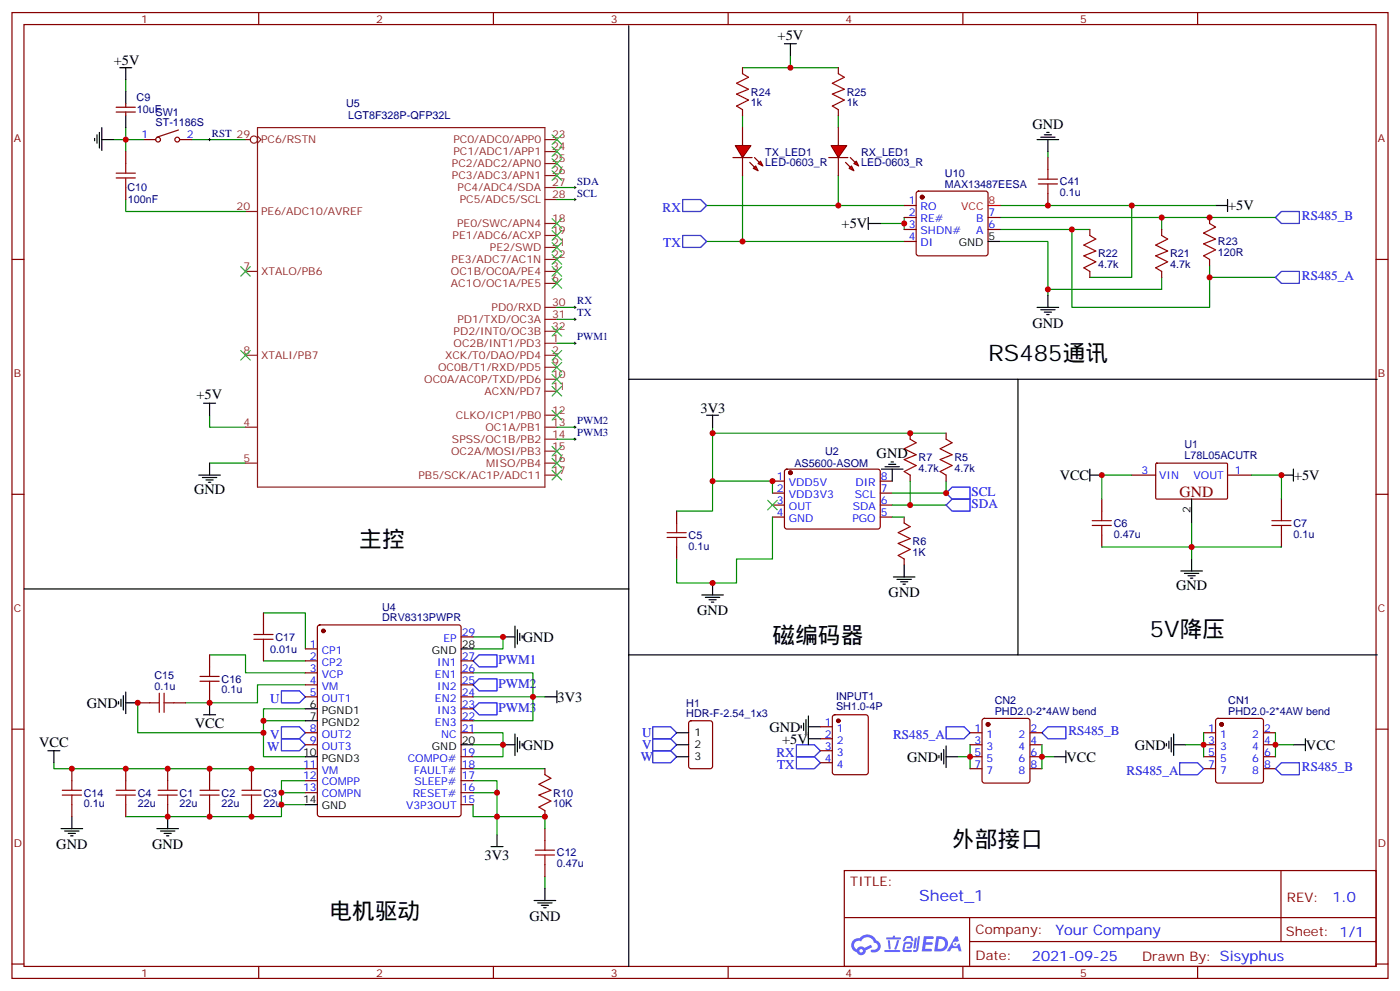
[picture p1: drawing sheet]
<svg xmlns="http://www.w3.org/2000/svg" width="412mm" height="292mm" viewBox="0 0 412 292" stroke-linecap="round" stroke-linejoin="round" font-family="sans-serif">
<g fill="none" stroke="#870000" stroke-width=".35">
<path d="M3.5 3.7h405.4v284.3h-405.4zM7.1 7.2h398.2v277.3h-398.2zM76.2 3.7v3.5M145.3 3.7v3.5M214.5 3.7v3.5M283.6 3.7v3.5M352.8 3.7v3.5M3.5 76.4h3.6M405.3 76.4h3.6M3.5 145.5h3.6M405.3 145.5h3.6M3.5 214.7h3.6"/>
<path d="M405.3 214.7h3.6M248.7 256.3h156.6v28.2h-156.6zM377.3 256.3v20.9M248.7 270.1h156.5M285.6 277.2h119.6M285.6 270.1v14.2M3.5 283.8h3.6M76.2 284.5v3.5M145.3 284.5v3.5M214.5 284.5v3.5M283.6 284.5v3.5M352.8 284.5v3.5"/>
<path d="M405.3 283.8h3.6"/>
</g>
<g fill="#5487ff">
<path d="M272.1 275.6h2.6l.3 .2-.1 .6h-2l-.1 1h1.6l.4 .4-.4 .3h-1.7l-.2 1.2 1.8 .1 .3 .3-.2 .4h-2.9z"/>
<path d="M281.4 275.7h.7l.4 1.3-.7 .3a.74 .74 0 0 0-1.1 .3 .74 .74 0 0 0 .5 1.1 .74 .74 0 0 0 .9-.7l.5-.3 .7 2.4h-.9l-.2-1h-1.9l-.5 1h-.9z"/>
<path d="M269.5 276.1h.6l-.4 2.9a.31 .31 0 0 1-.3 .3 .31 .31 0 0 1-.3-.3z"/>
<path d="M270.4 275.6h.6l-.5 4a.89 .89 0 0 1-.7 .7 .89 .89 0 0 1-.9-.3l1-.5z"/>
<path d="M266.8 275.8l.6-.2 1.2 .1 .5 1.3-.6 .1-.4-.9-1 .1a.95 .95 0 0 1-1 .8l-.1-.2z"/>
<path d="M266.4 277.5l1.8-.2a1.04 1.04 0 0 1 .6 1.1 1.04 1.04 0 0 1-.8 .9h-.7a.29 .29 0 0 1-.3-.4 .29 .29 0 0 1 .3-.2h.7l.2-.8h-1.4l-.4 1.7 1.9 .1a.29 .29 0 0 1 .3 .3 .29 .29 0 0 1-.3 .3h-2l-.4-.3 .2-2.1z"/>
<path d="M260.5 279.7h4.4a.3 .3 0 0 1 .3 .3 .3 .3 0 0 1-.3 .3h-4.3z"/>
<path d="M264.3 276.8h.6l-.5 1.6a1.02 1.02 0 0 1-.7 1.2l-.2-.3z"/>
<path d="M261.5 276.8h.6l.3 2.4-.3 .3-.3-.2z"/>
<path d="M261.1 276h1.9l.2-.5h.5l-.1 .5h1.5a.29 .29 0 0 1 .3 .3 .29 .29 0 0 1-.3 .3h-3.9z"/>
<path d="M275.8 275.6l-.6 4.5h1.4a2.27 2.27 0 0 0 2.7-2.3 2.27 2.27 0 0 0-2.7-2.2zM276.6 276.4a1.5 1.5 0 0 1 1.8 1.6 1.5 1.5 0 0 1-1.9 1.3h-.3z"/>
<path d="M251.4 276.8a2.09 2.09 0 0 0 1 3.5 1.37 1.37 0 0 0 1.5 .9 1.37 1.37 0 0 0 1.1-1.4l2-1-.5-.7-1.8 1a1.4 1.4 0 0 0-2.3 .4 1.32 1.32 0 0 1-.6-1.9 1.32 1.32 0 0 1 1.9-.4 2.02 2.02 0 0 1 2-1.3 2.02 2.02 0 0 1 1.8 1.6 1.09 1.09 0 0 1 1.1 1.4 1.09 1.09 0 0 1-1.6 .7 .41 .41 0 0 0-.5 .3 .41 .41 0 0 0 .4 .5 1.89 1.89 0 0 0 2.4-1.2 1.89 1.89 0 0 0-1.2-2.4 2.98 2.98 0 0 0-5-.6l-1 .1zM253.2 279.9a.52 .52 0 0 1 1 0 .52 .52 0 0 1-1 0z"/>
<circle cx="281.4" cy="277.9" r=".28"/>
</g>
<g fill="none" stroke="#008700" stroke-width=".35">
<path d="M232.8 16.4v3.5h-14.1M232.8 19.9h14.1M37 23.5v3.5M37 37.6v7M218.7 34v3.6M246.9 34v3.6M33.5 41.1h8.8M37 58.7v3.6h35.3M56.4 41.1h15.9M164 58.7h5.3M164 55.2h5.3M218.7 51.7v19.4"/>
<path d="M246.9 51.7v8.8M164 94h5.3M164 90.5h5.3M356.3 81.7h19.4M164 101.1h5.3M61.7 122.2v3.6h10.6M61.7 136.3h10.6M164 129.3h5.3M164 125.8h5.3M209.9 125.8v15.8h17.6v3.6M209.9 127.5h68.8M209.9 141.6v8.9h-10.6"/>
<path d="M227.5 152.2v12.4h-10.5v7h-17.7v-7M262.8 148.7h15.9M262.8 152.2h3.5M268.1 141.6v7.1M278.7 141.6v3.6h-15.9M61.7 192.8h10.6v5.3h17.7M77.6 180.4h12.4v10.6M77.6 194.6h12.4M139.3 198.1h17.7v14.1h-17.7M139.3 187.5h8.9v3.5h-8.9M40.6 206.9v8.8h37v-7h12.4M77.6 215.7v7.1h12.4"/>
<path d="M77.6 212.2h12.4M90 201.6h-14.2v5.3h-21.1M139.3 215.7h8.9v3.6h-8.9M139.3 205.1h21.2M148.2 219.3v3.5h-8.9M15.9 224.5v1.8h74.1M82.9 236.9h7.1M82.9 233.4h7.1M90 229.8h-7.1v10.6h-45.9M139.3 229.8h7.1v3.6M139.3 233.4h7.1v12.3M139.3 236.9v3.5h21.2v3.5"/>
<path d="M139.3 226.3h21.2M160.5 258.1v3.5"/>
</g>
<g fill="none" stroke="#8c2424" stroke-width=".35">
<path d="M75.8 37.6h84.7v105.8h-84.7zM72.3 41.1h1.4M75.8 40l1.1 1.1-1.1 1.1M160.5 41.1h3.5M160.5 58.7h3.5M160.5 55.2h3.5M160.5 51.7h3.5M160.5 48.2h3.5M160.5 44.6h3.5M72.3 62.3h3.5M72.3 79.9h3.5M160.5 79.9h3.5"/>
<path d="M160.5 76.4h3.5M160.5 72.8h3.5M160.5 69.3h3.5M160.5 65.8h3.5M160.5 90.5h3.5M160.5 83.4h3.5M160.5 97.5h3.5M160.5 94h3.5M72.3 104.6h3.5M160.5 104.6h3.5M160.5 111.7h3.5M160.5 108.1h3.5"/>
<path d="M160.5 101.1h3.5M160.5 115.2h3.5M72.3 136.3h3.5M72.3 125.8h3.5M160.5 136.3h3.5M160.5 125.8h3.5M160.5 139.9h3.5M160.5 132.8h3.5M160.5 129.3h3.5M160.5 122.2h3.5"/>
<circle cx="74.8" cy="41.1" r="1.06"/>
</g>
<g fill="none" stroke="#000" stroke-width=".35">
<path d="M35.3 19.9h3.5M37 19.9v3.6M231.1 12.9h3.5M232.8 12.9v3.5M28.6 39.7v2.5M29.3 39v4.6M30 37.6v6.7M37 27v3.5M37 34v3.6M27.9 40.7v.8M30 41.1h3.5M58.6 139.9h6.3"/>
<path d="M61.7 136.3v3.6M208.1 122.2h3.6M209.9 122.2v3.6M259.6 138.1h6.4M260.7 137.4h4.2M261.8 136.7h2.1M262.5 136h.7M262.8 138.1v3.5M59.6 140.6h4.3M60.7 141.3h2.1M61.4 142h.7M206.7 175.2h6.4"/>
<path d="M207.8 175.9h4.2M208.8 176.6h2.2M209.5 177.3h.8M209.9 171.6v3.6M263.2 169.9h6.3M264.2 170.6h4.3M265.3 171.3h2.1M266 172h.7M266.3 166.3v3.6M135.8 191h3.5M148.2 187.5h3.5M151.7 184.3v6.4"/>
<path d="M152.4 185.4v4.2M153.1 186.4v2.2M153.8 187.1v.8M34.9 206.6v.7M35.6 205.8v2.2M36.3 204.8v4.2M37 203.7v6.4M37 206.9h3.6M60 210.4h3.5M61.7 206.9v3.5M90 208.7h3.5M90 212.2h3.5"/>
<path d="M135.8 219.3h3.5M148.2 219.3h3.5M151.7 216.1v6.3M152.4 217.1v4.3M153.1 218.2v2.1M153.8 218.9v.7M160.5 205.1h3.5M164 203.4v3.5M14.1 221h3.5M15.9 221v3.5M90 222.8h3.5M90 236.9h3.5"/>
<path d="M18 243.9h6.3M19 244.7h4.3M20.1 245.4h2.1M20.8 246.1h.7M21.2 240.4v3.5M46.2 243.9h6.4M47.3 244.7h4.2M48.3 245.4h2.1M49 246.1h.7M49.4 240.4v3.5M144.6 249.2h3.6M146.4 245.7v3.5"/>
<path d="M157.3 265.1h6.4M158.4 265.8h4.2M159.5 266.5h2.1M160.2 267.2h.7M160.5 261.6v3.5"/>
</g>
<g fill="none" stroke="#000" stroke-width=".29">
<path d="M61.4 41.1h.7M61.7 40.7v.8M169 58.7h.7M169 55.2h.7M169.3 54.9v.7M169.3 58.4v.7M169 94h.7M169 90.5h.7M169.3 90.1v.7M169.3 93.7v.7M169 101.1h.7M169.3 100.7v.7"/>
<path d="M169 129.3h.7M169 125.8h.7M169.3 125.4v.7M169.3 128.9v.7"/>
</g>
<g fill="none" stroke="#a10000" stroke-width=".35">
<path d="M218.7 21.7l1.8 1.1-3.5 1.7 3.5 1.8-3.5 1.4 3.5 1.8-3.5 1.7 1.7 1.1M246.9 21.7l1.8 1.1-3.5 1.7 3.5 1.8-3.5 1.4 3.5 1.8-3.5 1.7 1.7 1.1M34.2 52.4h5.7M34.2 51h5.7M37 48.2v2.8M37 52.4v2.8M268.1 129.3l1.8 1.1-3.6 1.7 3.6 1.8-3.6 1.4 3.6 1.8-3.6 1.7 1.8 1.1M278.7 129.3l1.8 1.1-3.6 1.7 3.6 1.8-3.6 1.4 3.6 1.8-3.6 1.7 1.8 1.1M196.5 158.2h5.6M196.5 156.8h5.6M199.3 154v2.8M199.3 158.2v2.8"/>
<path d="M266.3 154l1.8 1-3.5 1.8 3.5 1.8-3.5 1.4 3.5 1.7-3.5 1.8 1.7 1.1M58.9 199.1h5.7M61.7 196.3v2.8M74.8 188.2h5.6M74.8 186.8h5.6M77.6 184v2.8M77.6 188.2v2.8M44.1 206.9h2.8M46.9 204.1v5.6M48.3 204.1v5.6M48.3 206.9h2.9M58.9 200.6h5.7"/>
<path d="M61.7 200.6v2.8M18.3 234.1h5.7M18.3 232.7h5.7M21.2 229.8v2.9M21.2 234.1v2.8M34.2 234.1h5.7M34.2 232.7h5.7M37 229.8v2.9M37 234.1v2.8M46.6 234.1h5.6M46.6 232.7h5.6M49.4 229.8v2.9"/>
<path d="M49.4 234.1v2.8M58.9 234.1h5.7M58.9 232.7h5.7M61.7 229.8v2.9M61.7 234.1v2.8M71.3 234.1h5.6M71.3 232.7h5.6M74.1 229.8v2.9M74.1 234.1v2.8M160.5 228.1l1.8 1-3.6 1.8 3.6 1.8-3.6 1.4 3.6 1.7-3.6 1.8 1.8 1.1M157.7 250.3h5.6M157.7 251.7h5.6"/>
<path d="M160.5 247.5v2.8M160.5 251.7v2.8"/>
</g>
<g fill="none" stroke="#870000" stroke-width=".35">
<path d="M218.7 19.9v1.8M246.9 19.9v1.8M34.2 33h5.7M34.2 31.6h5.7M37 30.5v1.1M37 33v1M52.6 38.3l-6.4 2.1M218.7 32.3v1.7M246.9 32.3v1.7M37 44.6v3.6M37 55.2v3.5M42.3 41.1h3.6"/>
<path d="M52.9 41.1h3.5M231.3 138.3l.5-.2 27.1 .1 .4 .6-.1 16.5-.6 .5-27.1-.1-.4-.7v-16.2zM268.1 127.5v1.8M268.1 139.9v1.7M278.7 127.5v1.8M278.7 139.9v1.7M199.3 150.5v3.5M227.5 141.6h3.6M227.5 145.2h3.6M227.5 148.7h3.6M227.5 152.2h3.6M259.3 141.6h3.5"/>
<path d="M259.3 145.2h3.5M259.3 148.7h3.5M259.3 152.2h3.5M266.3 152.2v1.8M199.3 161v3.6M266.3 164.6v1.7M61.7 192.8v3.5M77.6 180.4v3.6M77.6 191v3.6M90 191h3.5M90 194.6h3.5M90 198.1h3.5"/>
<path d="M93.7 184.2l.5-.2h40.9l.5 .2 .2 .5v55l-.2 .5-.5 .2h-40.9l-.5-.2-.2-.5v-55zM135.8 194.6h3.5M135.8 198.1h3.5M135.8 187.5h3.5M40.6 206.9h3.5M51.2 206.9h3.5M61.7 203.4v3.5M90 201.6h3.5M90 205.1h3.5M90 215.7h3.5M90 219.3h3.5M135.8 201.6h3.5"/>
<path d="M135.8 205.1h3.5M135.8 215.7h3.5M135.8 212.2h3.5M135.8 208.7h3.5M21.2 226.3v3.5M21.2 236.9v3.5M37 226.3v3.5M37 236.9v3.5M49.4 226.3v3.5M49.4 236.9v3.5M61.7 226.3v3.5M61.7 236.9v3.5"/>
<path d="M74.1 226.3v3.5M74.1 236.9v3.5M90 226.3h3.5M90 229.8h3.5M90 233.4h3.5M135.8 226.3h3.5M135.8 229.8h3.5M135.8 233.4h3.5M135.8 236.9h3.5M135.8 222.8h3.5M160.5 226.3v1.8M160.5 238.7v1.7"/>
<path d="M160.5 243.9v3.6M160.5 254.5v3.6"/>
<circle cx="46.6" cy="41.1" r=".71"/>
<circle cx="52.2" cy="41.1" r=".71"/>
</g>
<g fill="none" stroke="#3c3" stroke-width=".35">
<path d="M162.6 39.7l2.9 2.8M165.5 39.7l-2.9 2.8M162.6 50.3l2.9 2.8M162.6 46.7l2.9 2.9M162.6 43.2l2.9 2.8M165.5 50.3l-2.9 2.8M165.5 46.7l-2.9 2.9M165.5 43.2l-2.9 2.8M70.9 78.5l2.8 2.8M73.7 78.5l-2.8 2.8M162.6 78.5l2.9 2.8M162.6 64.4l2.9 2.8"/>
<path d="M162.6 67.9l2.9 2.8M162.6 71.4l2.9 2.9M162.6 75l2.9 2.8M165.5 78.5l-2.9 2.8M165.5 64.4l-2.9 2.8M165.5 67.9l-2.9 2.8M165.5 71.4l-2.9 2.9M165.5 75l-2.9 2.8M162.6 96.1l2.9 2.9M162.6 82l2.9 2.8M165.5 96.1l-2.9 2.9M165.5 82l-2.9 2.8"/>
<path d="M70.9 103.2l2.8 2.8M73.7 103.2l-2.8 2.8M162.6 106.7l2.9 2.8M162.6 113.8l2.9 2.8M162.6 110.2l2.9 2.9M162.6 103.2l2.9 2.8M165.5 106.7l-2.9 2.8M165.5 113.8l-2.9 2.8M165.5 110.2l-2.9 2.9M165.5 103.2l-2.9 2.8M162.6 131.4l2.9 2.8M162.6 134.9l2.9 2.9"/>
<path d="M162.6 138.5l2.9 2.8M162.6 120.8l2.9 2.8M165.5 131.4l-2.9 2.8M165.5 134.9l-2.9 2.9M165.5 138.5l-2.9 2.8M165.5 120.8l-2.9 2.8M226.1 147.3l2.9 2.8M229 147.3l-2.9 2.8"/>
</g>
<path d="M375.7 64l1.8-1.7h5.3v3.5h-5.3zM278.7 145.2l1.8-1.8h5.3v3.5h-5.3zM278.7 148.7l1.8-1.8h5.3v3.6h-5.3zM139.3 194.6l1.8-1.8h5.3v3.5h-5.3zM141.1 199.8h5.3v3.6h-5.3l-1.8-1.8zM82.9 217.5h5.3l1.8 1.8-1.8 1.7h-5.3zM82.9 214h5.3l1.8 1.7-1.8 1.8h-5.3zM82.9 203.4h5.3l1.8 1.7-1.8 1.8h-5.3zM141.1 206.9h5.3v3.5h-5.3l-1.8-1.7zM192.3 217.5h5.3l1.7 1.8-1.7 1.7h-5.3zM192.3 214h5.3l1.7 1.7-1.7 1.8h-5.3zM192.3 221h5.3l1.7 1.8-1.7 1.7h-5.3z" fill="none" stroke="#00f" stroke-width=".35"/>
<g fill="#870000" stroke="#870000" stroke-width=".35">
<circle cx="232.8" cy="139.2" r=".53"/>
<circle cx="95.2" cy="185.7" r=".53"/>
</g>
<g fill="#f00" stroke="#870000" stroke-width=".35">
<path d="M216.6 42.9h4.6l-2.5 3.5z"/>
<path d="M215.9 46.4h5.6z"/>
</g>
<g fill="#870000" stroke="#870000" stroke-width=".35">
<path d="M222.2 46.4l1.5 1.4z"/>
<path d="M220.8 47.8l1.4 1.4z"/>
</g>
<g fill="#f00" stroke="#870000" stroke-width=".35">
<path d="M223.3 48.2l.7-.8 .7 1.5z"/>
<path d="M221.9 49.6l.7-.7 .7 1.4z"/>
</g>
<path d="M218.7 37.6v5.3M218.7 46.4v5.3" fill="none" stroke="#870000" stroke-width=".35"/>
<g fill="#f00" stroke="#870000" stroke-width=".35">
<path d="M244.8 42.9h4.6l-2.5 3.5z"/>
<path d="M244.1 46.4h5.7z"/>
</g>
<g fill="#870000" stroke="#870000" stroke-width=".35">
<path d="M250.5 46.4l1.4 1.4z"/>
<path d="M249.1 47.8l1.4 1.4z"/>
</g>
<g fill="#f00" stroke="#870000" stroke-width=".35">
<path d="M251.5 48.2l.7-.8 .7 1.5z"/>
<path d="M250.1 49.6l.7-.7 .7 1.4z"/>
</g>
<g fill="none" stroke="#870000" stroke-width=".35">
<path d="M246.9 37.6v5.3M246.9 46.4v5.3M270.1 56.5l.5-.2h19.7l.5 .2 .2 .5v17.6l-.2 .5-.5 .2h-19.7l-.5-.2-.2-.5v-17.6zM308.7 46.4v3.5M308.7 57v3.5M266.3 60.5h3.6M266.3 64h3.6M266.3 67.6h3.6M266.3 71.1h3.6M291 64h3.6M291 67.6h3.6M321 67.6v1.7"/>
<path d="M321 79.9v1.8M342.2 67.6v1.7M342.2 79.9v1.8M356.3 64v1.8M356.3 76.4v1.7M333.4 139.9h7M340.5 136.5l.3-.2 20.6 .1 .2 .3-.1 10.1-.3 .1h-20.6l-.2-.3zM361.6 139.9h7.1M324.6 146.9v3.6M324.6 157.5v3.5M377.5 146.9v3.6M377.5 157.5v3.5"/>
<path d="M203.1 212.4l.5-.2h5.6l.6 .4 .1 13-.5 .7h-5.8l-.7-.5-.1-12.9zM241.7 214h3.5M241.7 217.5h3.5M245.4 210.6l.5-.2h9.2l.6 .5 .1 16.5-.5 .6-9.4 .1-.7-.5v-16.5zM285.8 215.7h3.5M285.8 219.3h3.5M289.5 211.7l.5-.2h12.7l.5 .2 .2 .5v17.6l-.2 .5-.5 .2h-12.7l-.5-.2-.2-.5v-17.6zM303.4 215.7h3.5M303.4 219.3h3.5M354.5 215.7h3.6M354.5 219.3h3.6M358.3 211.7l.5-.2h12.7l.5 .2 .2 .5v17.6l-.3 .5-.4 .2h-12.7l-.5-.2-.2-.5v-17.6z"/>
<path d="M372.2 215.7h3.5M372.2 219.3h3.5M241.7 221h3.5M241.7 224.5h3.5M285.8 222.8h3.5M285.8 226.3h3.5M303.4 222.8h3.5M303.4 226.3h3.5M354.5 222.8h3.6M354.5 226.3h3.6M372.2 222.8h3.5M372.2 226.3h3.5"/>
</g>
<g fill="none" stroke="#008700" stroke-width=".35">
<path d="M308.7 44.6v1.8M208.1 71.1h58.2M208.1 60.5h58.2M266.3 64v1.8h-7M266.3 65.8v1.8M294.6 64h47.6v3.6M294.6 71.1h14.1v15.9M294.6 60.5h63.5M294.6 67.6h26.4M315.7 67.6v22.9h40.6v-12.4M333.4 60.5v21.2h-12.4M342.2 64h33.5"/>
<path d="M342.2 81.7v3.5h-33.5M333.4 139.9h-8.8v7M368.7 139.9h8.8v7M351 154v10.6M324.6 161h52.9M285.8 219.3v7M306.9 219.3v7M349.2 219.3h5.3M354.5 215.7v7.1M375.7 219.3h5.3M375.7 215.7v7.1M282.2 222.8h3.6"/>
<path d="M306.9 222.8h3.5"/>
</g>
<path d="M201.1 58.7h5.3l1.7 1.8-1.7 1.8h-5.3zM201.1 69.3h5.3l1.7 1.8-1.7 1.7h-5.3zM375.7 81.7l1.8-1.8h5.3v3.5h-5.3zM234.6 219.3h5.3l1.8 1.7-1.8 1.8h-5.3zM278.7 214h5.3l1.8 1.7-1.8 1.8h-5.3zM306.9 215.7l1.8-1.7h5.3v3.5h-5.3zM234.6 222.8h5.3l1.8 1.7-1.8 1.8h-5.3zM347.5 224.5h5.3l1.7 1.8-1.7 1.8h-5.3zM375.7 226.3l1.8-1.8h5.3v3.6h-5.3z" fill="none" stroke="#00f" stroke-width=".35"/>
<g fill="none" stroke="#000" stroke-width=".35">
<path d="M185.2 7.6v165.8M307.6 39.7h2.1M308.3 39h.7M305.5 41.1h6.4M306.6 40.4h4.2M308.7 41.1v3.5M361.6 58.7v3.6M255.8 65.8h3.5M255.8 64v3.6M291 71.1h3.6M358.1 60.5h3.5M305.5 90.5h6.4"/>
<path d="M306.6 91.2h4.2M307.6 91.9h2.1M308.3 92.6h.7M308.7 87v3.5M60 118.7h3.5M61.7 118.7v3.5M185.2 111.7h220.5M299.9 111.7v81.1M321 139.9h3.6M321 138.1v3.5M377.5 139.9h3.5M381 138.1v3.5"/>
<path d="M351 146.9v7.1M7.1 173.4h178.1v111.1M347.8 168.1h6.4M348.9 168.8h4.2M350 169.5h2.1M350.7 170.2h.7M351 164.6v3.5M185.2 192.8h220.5M199.3 215.7h3.5M199.3 219.3h3.5M236 213.6v.7M236.7 212.9v2.1"/>
<path d="M237.4 211.8v4.3M238.1 214h3.6M238.1 210.8v8.5M238.1 217.5h3.6M278.7 219.6v6.4M343.6 218.9v.7M344.3 218.2v2.1M345 217.1v4.3M345.7 219.3h3.5M345.7 216.1v6.3M381 219.3h3.5M384.5 217.5v3.5"/>
<path d="M199.3 222.8h3.5M276.6 222.4v.7M277.3 221.7v2.1M278 220.7v4.2M278.7 222.8h3.5M310.4 222.8h3.6M314 221v3.5"/>
</g>
<g fill="none" stroke="#a10000" stroke-width=".35">
<path d="M305.9 54.2h5.6M305.9 52.7h5.6M308.7 49.9v2.8M308.7 54.2v2.8M321 69.3l1.8 1.1-3.5 1.7 3.5 1.8-3.5 1.4 3.5 1.8-3.5 1.7 1.7 1.1M342.2 69.3l1.8 1.1-3.6 1.7 3.6 1.8-3.6 1.4 3.6 1.8-3.6 1.7 1.8 1.1M356.3 65.8l1.8 1.1-3.6 1.7 3.6 1.8-3.6 1.4 3.6 1.8-3.6 1.7 1.8 1.1M321.7 154.7h5.7M321.7 153.3h5.7M324.6 150.5v2.8M324.6 154.7v2.8M374.6 154.7h5.7"/>
<path d="M374.6 153.3h5.7M377.5 150.5v2.8M377.5 154.7v2.8"/>
</g>
<g fill="#870000" stroke="#870000" stroke-width=".35">
<circle cx="271.6" cy="58" r=".53"/>
<circle cx="246.9" cy="212.2" r=".53"/>
<circle cx="359.8" cy="213.3" r=".53"/>
<circle cx="291" cy="213.3" r=".53"/>
</g>
<path d="M291 60.5h3.6" fill="none" stroke="#f00" stroke-width=".35"/>
<g fill="#c00">
<circle cx="37" cy="41.1" r=".88"/>
<circle cx="61.7" cy="240.4" r=".88"/>
<circle cx="61.7" cy="226.3" r=".88"/>
<circle cx="146.4" cy="233.4" r=".88"/>
<circle cx="82.9" cy="236.9" r=".88"/>
<circle cx="21.2" cy="226.3" r=".88"/>
<circle cx="77.6" cy="215.7" r=".88"/>
<circle cx="40.6" cy="206.9" r=".88"/>
<circle cx="61.7" cy="206.9" r=".88"/>
<circle cx="77.6" cy="212.2" r=".88"/>
<circle cx="82.9" cy="233.4" r=".88"/>
<circle cx="148.2" cy="187.5" r=".88"/>
<circle cx="157" cy="205.1" r=".88"/>
<circle cx="148.2" cy="219.3" r=".88"/>
<circle cx="160.5" cy="240.4" r=".88"/>
<circle cx="146.4" cy="240.4" r=".88"/>
<circle cx="209.9" cy="171.6" r=".88"/>
<circle cx="209.9" cy="141.6" r=".88"/>
<circle cx="209.9" cy="127.5" r=".88"/>
<circle cx="268.1" cy="148.7" r=".88"/>
<circle cx="227.5" cy="141.6" r=".88"/>
<circle cx="49.4" cy="226.3" r=".88"/>
<circle cx="49.4" cy="240.4" r=".88"/>
<circle cx="74.1" cy="226.3" r=".88"/>
<circle cx="74.1" cy="240.4" r=".88"/>
<circle cx="37" cy="226.3" r=".88"/>
<circle cx="356.3" cy="81.7" r=".88"/>
<circle cx="356.3" cy="64" r=".88"/>
<circle cx="232.8" cy="19.9" r=".88"/>
<circle cx="246.9" cy="60.5" r=".88"/>
<circle cx="218.7" cy="71.1" r=".88"/>
<circle cx="266.3" cy="65.8" r=".88"/>
<circle cx="315.7" cy="67.6" r=".88"/>
<circle cx="342.2" cy="64" r=".88"/>
<circle cx="308.7" cy="85.2" r=".88"/>
<circle cx="333.4" cy="60.5" r=".88"/>
<circle cx="308.7" cy="60.5" r=".88"/>
<circle cx="351" cy="161" r=".88"/>
<circle cx="377.5" cy="139.9" r=".88"/>
<circle cx="324.6" cy="139.9" r=".88"/>
<circle cx="278.7" cy="145.2" r=".88"/>
<circle cx="268.1" cy="127.5" r=".88"/>
<circle cx="285.8" cy="222.8" r=".88"/>
<circle cx="306.9" cy="222.8" r=".88"/>
<circle cx="354.5" cy="219.3" r=".88"/>
<circle cx="375.7" cy="219.3" r=".88"/>
</g>
<g font-size="6.7">
<text x="291" y="106.4">RS485通讯</text>
<text x="105.8" y="161">主控</text>
<text x="227.5" y="189.3">磁编码器</text>
<text x="338.7" y="187.5">5V降压</text>
<text x="280.5" y="249.2">外部接口</text>
<text x="97" y="270.4">电机驱动</text>
</g>
<text font-size="4.6" fill="#800" x="347.5" y="146.2">GND</text>
<text font-size="4.6" fill="#00f" x="270.8" y="265.3">Sheet_1</text>
<g font-size="4.2">
<text x="229.1" y="11.8">+5V</text>
<text x="33.5" y="19.2">+5V</text>
<text x="304.1" y="37.9">GND</text>
<text x="361.8" y="61.9">+5V</text>
<text x="247.9" y="67.2">+5V</text>
<text x="304.1" y="96.5">GND</text>
<text x="57.9" y="117.5">+5V</text>
<text x="206.4" y="121.5">3V3</text>
<text x="258.2" y="134.9">GND</text>
<text x="312.1" y="141.3">VCC</text>
<text x="381.2" y="141.3">+5V</text>
<text x="57.1" y="145.5">GND</text>
<text x="346.4" y="173.7">GND</text>
<text x="261.8" y="175.9">GND</text>
<text x="205.3" y="181.2">GND</text>
<text x="154" y="188.9">GND</text>
<text x="25.6" y="208.3">GND</text>
<text x="164.2" y="206.6">3V3</text>
<text x="57.4" y="214.4">VCC</text>
<text x="226.7" y="215.4">GND</text>
<text x="11.5" y="219.9">VCC</text>
<text x="154" y="220.7">GND</text>
<text x="230.4" y="218.9">+5V</text>
<text x="334.3" y="220.7">GND</text>
<text x="384.7" y="220.7">VCC</text>
<text x="267.2" y="224.2">GND</text>
<text x="314.2" y="224.2">VCC</text>
<text x="16.6" y="250">GND</text>
<text x="44.8" y="250">GND</text>
<text x="142.8" y="253.2">3V3</text>
<text x="155.9" y="271.1">GND</text>
</g>
<g font-size="4.2" fill="#00f">
<text x="392.5" y="265.6">1.0</text>
<text x="310.9" y="275.1">Your Company</text>
<text x="304" y="282.9">2021-09-25</text>
</g>
<g font-size="3.9" fill="#00f">
<text x="195.2" y="62.3">RX</text>
<text x="383.5" y="64.8">RS485_B</text>
<text x="195.4" y="72.8">TX</text>
<text x="383.5" y="82.4">RS485_A</text>
<text x="286.2" y="146">SCL</text>
<text x="286.2" y="149.6">SDA</text>
<text x="146.8" y="195.4">PWM1</text>
<text x="146.8" y="202.5">PWM2</text>
<text x="79.6" y="206.9">U</text>
<text x="146.8" y="209.5">PWM3</text>
<text x="78.7" y="221">W</text>
<text x="79.6" y="217.5">V</text>
<text x="189.2" y="220.5">V</text>
<text x="189.2" y="217">U</text>
<text x="263.1" y="217.6">RS485_A</text>
<text x="314.7" y="216.5">RS485_B</text>
<text x="188.7" y="224">W</text>
<text x="228.7" y="222.8">RX</text>
<text x="228.9" y="226.3">TX</text>
<text x="383.5" y="227">RS485_B</text>
<text x="331.9" y="228.2">RS485_A</text>
</g>
<g font-size="3.9" fill="#800">
<text x="250.5" y="260.9">TITLE:</text>
<text x="379.1" y="265.6">REV:</text>
<text x="287.4" y="275.1">Company:</text>
<text x="378.7" y="275.7">Sheet: 1/1</text>
<text x="287.4" y="282.8">Date:</text>
<text x="336.4" y="282.8">Drawn By: Sisyphus</text>
</g>
<g font-size="3.2" fill="#800">
<text x="41.6" y="6.7">1</text>
<text x="110.8" y="6.7">2</text>
<text x="179.9" y="6.7">3</text>
<text x="249.1" y="6.7">4</text>
<text x="318.2" y="6.7">5</text>
<text x="4.1" y="41.8">A</text>
<text x="405.9" y="41.8">A</text>
<text x="4.1" y="110.9">B</text>
<text x="405.9" y="110.9">B</text>
<text x="4.1" y="180.1">C</text>
<text x="405.9" y="180.1">C</text>
<text x="4.1" y="249.2">D</text>
<text x="405.9" y="249.2">D</text>
<text x="41.6" y="287.5">1</text>
<text x="110.8" y="287.5">2</text>
<text x="179.9" y="287.5">3</text>
<text x="249.1" y="287.5">4</text>
<text x="318.2" y="287.5">5</text>
</g>
<g font-size="3.2" fill="#000080">
<text x="40.2" y="29.9">C9</text>
<text x="221.2" y="28.2">R24</text>
<text x="249.4" y="28.2">R25</text>
<text x="40.3" y="33.4">10uF</text>
<text x="45.8" y="34">SW1</text>
<text x="102" y="31.6">U5</text>
<text x="102.5" y="35.2">LGT8F328P-QFP32L</text>
<text x="221.2" y="31.3">1k</text>
<text x="249.4" y="31.3">1k</text>
<text x="45.8" y="37.2">ST-1186S</text>
<text x="62.4" y="40.2">RST 29</text>
<text x="225.4" y="45.8">TX_LED1</text>
<text x="253.6" y="45.8">RX_LED1</text>
<text x="225.4" y="48.9">LED-0603_R</text>
<text x="253.6" y="48.9">LED-0603_R</text>
<text x="278.4" y="52">U10</text>
<text x="37.5" y="56.3">C10</text>
<text x="37.7" y="59.9">100nF</text>
<text x="170" y="57.9">SCL</text>
<text x="170" y="54.3">SDA</text>
<text x="278.4" y="55.2">MAX13487EESA</text>
<text x="312.2" y="57.8">0.1u</text>
<text x="312.2" y="54.6">C41</text>
<text x="323.5" y="75.8">R22</text>
<text x="344.7" y="75.8">R21</text>
<text x="358.8" y="75.4">120R</text>
<text x="358.8" y="72.2">R23</text>
<text x="323.5" y="78.9">4.7k</text>
<text x="344.7" y="78.9">4.7k</text>
<text x="170" y="89.6">RX</text>
<text x="170" y="93.1">TX</text>
<text x="170" y="100.2">PWM1</text>
<text x="170" y="124.9">PWM2</text>
<text x="170" y="128.4">PWM3</text>
<text x="348.9" y="132">U1</text>
<text x="234" y="137.5">AS5600-ASOM</text>
<text x="243.1" y="133.9">U2</text>
<text x="270.6" y="135.8">R7</text>
<text x="281.2" y="135.8">R5</text>
<text x="348.9" y="135.2">L78L05ACUTR</text>
<text x="270.6" y="138.9">4.7k</text>
<text x="281.2" y="138.9">4.7k</text>
<text x="328.1" y="155.1">C6</text>
<text x="381" y="155.1">C7</text>
<text x="202.8" y="161.8">0.1u</text>
<text x="202.9" y="158.7">C5</text>
<text x="268.8" y="160.5">R6</text>
<text x="328.1" y="158.3">0.47u</text>
<text x="381" y="158.3">0.1u</text>
<text x="268.8" y="163.6">1K</text>
<text x="112.6" y="179.7">U4</text>
<text x="112.6" y="182.9">DRV8313PWPR</text>
<text x="81.1" y="188.7">C17</text>
<text x="79.5" y="192.2">0.01u</text>
<text x="45.5" y="203">0.1u</text>
<text x="45.5" y="199.9">C15</text>
<text x="65.3" y="201">C16</text>
<text x="65.3" y="204.1">0.1u</text>
<text x="202.2" y="208.1">H1</text>
<text x="246.3" y="209.2">SH1.0-4P</text>
<text x="246.3" y="206.1">INPUT1</text>
<text x="293" y="207.2">CN2</text>
<text x="361.8" y="207.2">CN1</text>
<text x="202.2" y="211.1">HDR-F-2.54_1x3</text>
<text x="293" y="210.4">PHD2.0-2*4AW bend</text>
<text x="361.8" y="210.4">PHD2.0-2*4AW bend</text>
<text x="24.7" y="237.7">0.1u</text>
<text x="24.7" y="234.5">C14</text>
<text x="40.6" y="237.7">22u</text>
<text x="40.6" y="234.5">C4</text>
<text x="52.9" y="237.7">22u</text>
<text x="52.9" y="234.5">C1</text>
<text x="65.3" y="237.7">22u</text>
<text x="65.3" y="234.5">C2</text>
<text x="77.6" y="237.7">22u</text>
<text x="77.6" y="234.5">C3</text>
<text x="163" y="237.7">10K</text>
<text x="163" y="234.5">R10</text>
<text x="164" y="255.3">0.47u</text>
<text x="164" y="252.1">C12</text>
</g>
<g font-size="3.2" fill="#00f">
<text x="41.7" y="40.7">1</text>
<text x="55" y="40.7">2</text>
<text x="267.7" y="60.1">1</text>
<text x="267.7" y="63.7">2</text>
<text x="271.2" y="61.9">RO</text>
<text x="271.2" y="65.4">RE#</text>
<text x="287.6" y="65.4">B</text>
<text x="291.2" y="63.7">7</text>
<text x="267.7" y="67.2">3</text>
<text x="267.7" y="70.7">4</text>
<text x="271.2" y="69">SHDN#</text>
<text x="287.6" y="69">A</text>
<text x="291.2" y="67.2">6</text>
<text x="271.2" y="72.5">DI</text>
<text x="228.9" y="141.3">1</text>
<text x="232.4" y="143.1">VDD5V</text>
<text x="252" y="143.1">DIR</text>
<text x="259.5" y="141.3">8</text>
<text x="336.3" y="139.5">3</text>
<text x="341.5" y="140.9">VIN</text>
<text x="351.6" y="140.9">VOUT</text>
<text x="363.7" y="139.5">1</text>
<text x="228.9" y="144.8">2</text>
<text x="228.9" y="148.3">3</text>
<text x="232.4" y="146.6">VDD3V3</text>
<text x="251.8" y="146.6">SCL</text>
<text x="259.5" y="148.3">6</text>
<text x="259.5" y="144.8">7</text>
<text x="228.9" y="151.9">4</text>
<text x="232.4" y="150.1">OUT</text>
<text x="232.4" y="153.6">GND</text>
<text x="251.1" y="153.6">PGO</text>
<text x="251.2" y="150.1">SDA</text>
<text x="259.5" y="151.9">5</text>
<text x="91.3" y="190.7">1</text>
<text x="130.6" y="188.9">EP</text>
<text x="136" y="187.1">29</text>
<text x="91.3" y="194.2">2</text>
<text x="91.3" y="197.7">3</text>
<text x="94.8" y="192.4">CP1</text>
<text x="94.8" y="196">CP2</text>
<text x="128.8" y="196">IN1</text>
<text x="136" y="197.7">26</text>
<text x="136" y="194.2">27</text>
<text x="91.3" y="201.3">4</text>
<text x="94.8" y="199.5">VCP</text>
<text x="94.8" y="203">VM</text>
<text x="128.1" y="199.5">EN1</text>
<text x="128.8" y="203">IN2</text>
<text x="136" y="201.3">25</text>
<text x="91.3" y="204.8">5</text>
<text x="94.8" y="206.6">OUT1</text>
<text x="128.1" y="206.6">EN2</text>
<text x="136" y="208.3">23</text>
<text x="136" y="204.8">24</text>
<text x="91.3" y="215.4">8</text>
<text x="128.1" y="213.6">EN3</text>
<text x="128.8" y="210.1">IN3</text>
<text x="136" y="215.4">21</text>
<text x="136" y="211.8">22</text>
<text x="243" y="213.6">1</text>
<text x="246.5" y="215.4">1</text>
<text x="287.1" y="215.4">1</text>
<text x="303.6" y="215.4">2</text>
<text x="355.9" y="215.4">1</text>
<text x="372.4" y="215.4">2</text>
<text x="91.3" y="218.9">9</text>
<text x="94.8" y="217.1">OUT2</text>
<text x="94.8" y="220.7">OUT3</text>
<text x="129.9" y="217.1">NC</text>
<text x="243" y="217.1">2</text>
<text x="243" y="220.7">3</text>
<text x="246.5" y="218.9">2</text>
<text x="287.1" y="218.9">3</text>
<text x="290.6" y="217.1">1</text>
<text x="290.6" y="220.7">3</text>
<text x="300.1" y="217.1">2</text>
<text x="300.1" y="220.7">4</text>
<text x="303.6" y="218.9">4</text>
<text x="355.9" y="218.9">3</text>
<text x="359.4" y="217.1">1</text>
<text x="359.4" y="220.7">3</text>
<text x="368.9" y="217.1">2</text>
<text x="368.9" y="220.7">4</text>
<text x="372.4" y="218.9">4</text>
<text x="89.3" y="226">11</text>
<text x="94.8" y="227.7">VM</text>
<text x="120.1" y="224.2">COMPO#</text>
<text x="121.9" y="227.7">FAULT#</text>
<text x="136" y="226">18</text>
<text x="136" y="222.4">19</text>
<text x="243" y="224.2">4</text>
<text x="246.5" y="222.4">3</text>
<text x="246.5" y="226">4</text>
<text x="287.1" y="222.4">5</text>
<text x="287.1" y="226">7</text>
<text x="290.6" y="224.2">5</text>
<text x="290.6" y="227.7">7</text>
<text x="300.1" y="224.2">6</text>
<text x="300.1" y="227.7">8</text>
<text x="303.6" y="222.4">6</text>
<text x="303.6" y="226">8</text>
<text x="355.9" y="222.4">5</text>
<text x="355.9" y="226">7</text>
<text x="359.4" y="224.2">5</text>
<text x="359.4" y="227.7">7</text>
<text x="368.9" y="224.2">6</text>
<text x="368.9" y="227.7">8</text>
<text x="372.4" y="222.4">6</text>
<text x="372.4" y="226">8</text>
<text x="89.3" y="229.5">12</text>
<text x="89.3" y="233">13</text>
<text x="94.8" y="231.2">COMPP</text>
<text x="122.1" y="231.2">SLEEP#</text>
<text x="136" y="233">16</text>
<text x="136" y="229.5">17</text>
<text x="94.8" y="234.8">COMPN</text>
<text x="119.6" y="238.3">V3P3OUT</text>
<text x="121.6" y="234.8">RESET#</text>
<text x="136" y="236.5">15</text>
</g>
<g font-size="3.2" fill="#8d2323">
<text x="162.6" y="40.7">23</text>
<text x="76.9" y="42.2">PC6/RSTN</text>
<text x="133.6" y="45.7">PC1/ADC1/APP1</text>
<text x="133.6" y="42.2">PC0/ADC0/APP0</text>
<text x="162.6" y="47.8">25</text>
<text x="162.6" y="44.3">24</text>
<text x="133.1" y="52.7">PC3/ADC3/APN1</text>
<text x="133.1" y="49.2">PC2/ADC2/APN0</text>
<text x="162.6" y="51.3">26</text>
<text x="134.8" y="56.3">PC4/ADC4/SDA</text>
<text x="135.4" y="59.8">PC5/ADC5/SCL</text>
<text x="162.6" y="58.4">28</text>
<text x="162.6" y="54.9">27</text>
<text x="69.7" y="61.9">20</text>
<text x="76.9" y="63.3">PE6/ADC10/AVREF</text>
<text x="162.6" y="65.4">18</text>
<text x="133.3" y="70.4">PE1/ADC6/ACXP</text>
<text x="134.6" y="66.9">PE0/SWC/APN4</text>
<text x="162.6" y="69">19</text>
<text x="133" y="77.4">PE3/ADC7/AC1N</text>
<text x="144.3" y="73.9">PE2/SWD</text>
<text x="162.6" y="76">22</text>
<text x="162.6" y="72.5">21</text>
<text x="71.7" y="79.6">7</text>
<text x="76.9" y="81">XTALO/PB6</text>
<text x="132.8" y="81">OC1B/OC0A/PE4</text>
<text x="162.6" y="83.1">6</text>
<text x="162.6" y="79.6">3</text>
<text x="132.8" y="84.5">AC1O/OC1A/PE5</text>
<text x="134.7" y="95.1">PD1/TXD/OC3A</text>
<text x="144.8" y="91.5">PD0/RXD</text>
<text x="162.6" y="90.1">30</text>
<text x="162.6" y="93.7">31</text>
<text x="133.6" y="98.6">PD2/INT0/OC3B</text>
<text x="162.6" y="100.7">1</text>
<text x="162.6" y="97.2">32</text>
<text x="71.7" y="104.2">8</text>
<text x="76.9" y="105.7">XTALI/PB7</text>
<text x="131.1" y="105.7">XCK/T0/DAO/PD4</text>
<text x="133.6" y="102.1">OC2B/INT1/PD3</text>
<text x="162.6" y="107.8">9</text>
<text x="162.6" y="104.2">2</text>
<text x="125" y="112.7">OC0A/AC0P/TXD/PD6</text>
<text x="129.1" y="109.2">OC0B/T1/RXD/PD5</text>
<text x="162.6" y="111.3">10</text>
<text x="142.7" y="116.2">ACXN/PD7</text>
<text x="162.6" y="114.8">11</text>
<text x="71.7" y="125.4">4</text>
<text x="134.3" y="123.3">CLKO/ICP1/PB0</text>
<text x="162.6" y="125.4">13</text>
<text x="162.6" y="121.9">12</text>
<text x="133.1" y="130.4">SPSS/OC1B/PB2</text>
<text x="143" y="126.8">OC1A/PB1</text>
<text x="162.6" y="128.9">14</text>
<text x="71.7" y="136">5</text>
<text x="132.9" y="133.9">OC2A/MOSI/PB3</text>
<text x="143.2" y="137.4">MISO/PB4</text>
<text x="162.6" y="136">16</text>
<text x="162.6" y="132.5">15</text>
<text x="123.3" y="140.9">PB5/SCK/AC1P/ADC11</text>
<text x="162.6" y="139.5">17</text>
</g>
<g font-size="3.2" fill="#f00">
<text x="283.1" y="61.9">VCC</text>
<text x="291.2" y="60.1">8</text>
</g>
<g font-size="3.2">
<text x="291.2" y="70.7">5</text>
<text x="282.5" y="72.5">GND</text>
<text x="350.7" y="151.1" transform="rotate(-90 350.7 151.1)">2</text>
<text x="136" y="190.7">28</text>
<text x="127.2" y="192.4">GND</text>
<text x="91.3" y="208.3">6</text>
<text x="91.3" y="211.8">7</text>
<text x="94.8" y="210.1">PGND1</text>
<text x="94.8" y="213.6">PGND2</text>
<text x="127.2" y="220.7">GND</text>
<text x="136" y="218.9">20</text>
<text x="204.6" y="216.8">1</text>
<text x="204.6" y="220.3">2</text>
<text x="89.3" y="222.4">10</text>
<text x="94.8" y="224.2">PGND3</text>
<text x="204.6" y="223.8">3</text>
<text x="89.3" y="236.5">14</text>
<text x="94.8" y="238.3">GND</text>
</g>
</svg>
